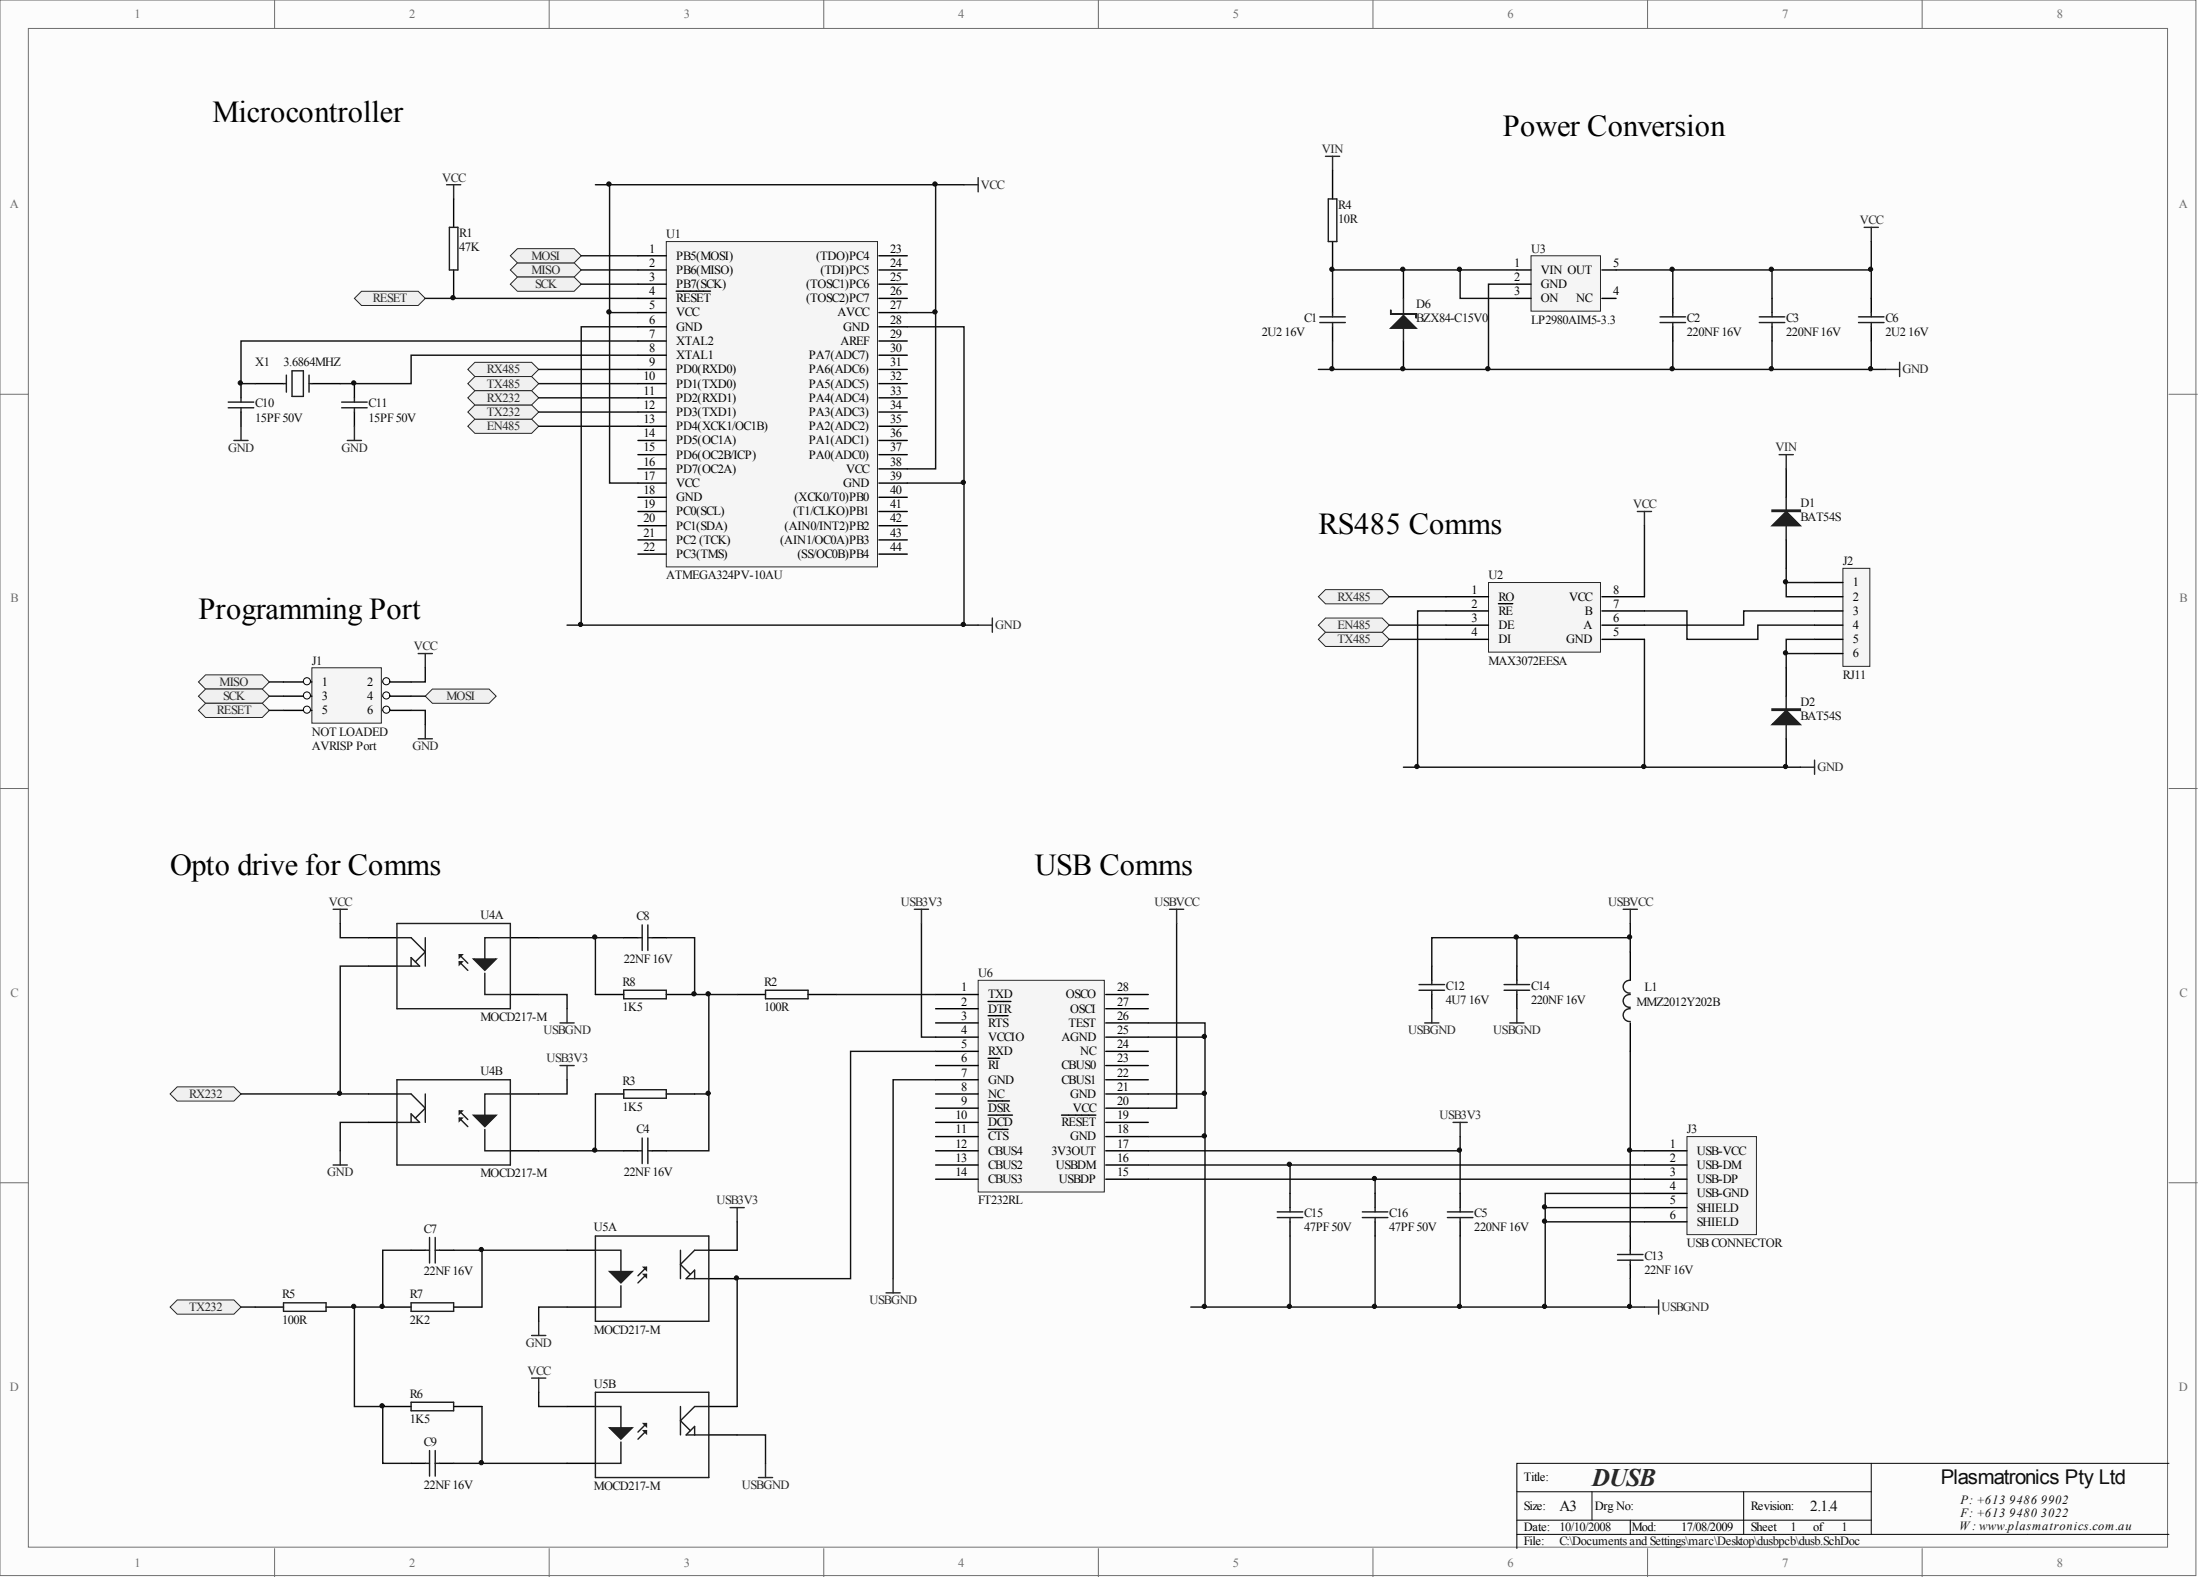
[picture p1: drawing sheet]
<svg xmlns="http://www.w3.org/2000/svg" width="393mm" height="282mm" viewBox="0 0 393 282" stroke-linecap="round" stroke-linejoin="round" font-family="sans-serif">
<g fill="#fcfcfc" stroke="#6e6e6e" stroke-width=".18">
<path d="M0 0h392.6v281.6h-392.6z"/>
<path d="M5.1 5.1h382.4v271.4h-382.4z"/>
</g>
<g fill="none" stroke="#6e6e6e" stroke-width=".18">
<path d="M49.1 0v5.1M98.2 0v5.1M147.3 0v5.1M196.4 0v5.1M245.5 0v5.1M294.6 0v5.1M343.7 0v5.1M0 70.5h5.1M387.8 70.5h5.1M0 140.9h5.1M387.8 140.9h5.1M0 211.4h5.1"/>
<path d="M387.8 211.4h5.1M49.1 276.8v5.1M98.2 276.8v5.1M147.3 276.8v5.1M196.4 276.8v5.1M245.5 276.8v5.1M294.6 276.8v5.1M343.7 276.8v5.1"/>
</g>
<path d="M271.2 266.6h63.4M271.2 274.3h116.6M271.2 271.7h63.4M284.6 266.6v5.1M291.5 271.7v2.6M311.8 266.6v7.7M334.6 261.6v12.7M387.8 261.6h-116.6v15.2" fill="none" stroke="#000" stroke-width=".18"/>
<path d="M238.3 30.5v5.1M238.3 43.2v5.1M319.4 83.8v5.1M319.4 96.5v5.1M319.4 119.4v5M319.4 132.1v5M256 172.7v2.5M256 177.8v2.5" fill="none" stroke="#000" stroke-width=".25"/>
<path d="M237.5 35.6h1.5v7.6h-1.5zM319.4 88.9v7.6M319.4 124.4v7.7M253.7 177h4.6M253.7 176h4.6M256 175.2v.8M256 177v.8" fill="none" stroke="#1c1c1c" stroke-width=".25"/>
<g fill="#1c1c1c" stroke="#1c1c1c" stroke-width=".25">
<path d="M319.4 91.4l2.5 2.6h-5.1z"/>
<path d="M319.4 127l2.5 2.5h-5.1z"/>
<path d="M316.8 91.2h5.1v.2h-5.1z" fill-rule="evenodd"/>
<path d="M316.8 126.7h5.1v.3h-5.1z" fill-rule="evenodd"/>
</g>
<path d="M109 33v53.3h5.1M167.3 33v50.8h-5.1M109 55.9h5.1M162.2 58.4h10.2v53.3M261.1 48.3v5h10.1M316.8 48.3v5M299.1 61v5M316.8 61v5M162.2 86.3h10.2M294 94v12.7M294 114.3v22.8" fill="none" stroke="#0e0e0e" stroke-width=".25"/>
<g fill="none" stroke="#262626" stroke-width=".25">
<path d="M172.4 33h2.5M174.9 31.7v2.6M237 27.9h2.5M238.3 27.9v2.6M333.3 40.6h2.5M334.6 40.6v2.6M337.1 66h2.5M339.6 64.8v2.5M292.7 91.4h2.6M294 91.4v2.6M318.1 81.3h2.5M319.4 81.3v2.5"/>
<path d="M174.9 111.7h2.5M177.4 110.5v2.5"/>
</g>
<path d="M64.6 52.1h10.2l1.2 1.2-1.2 1.3h-10.2l-1.2-1.3z" fill-rule="evenodd" fill="#f0f0f0" stroke="#262626" stroke-width=".18"/>
<path d="M79.8 33h2.6M81.1 33v2.6" fill="none" stroke="#262626" stroke-width=".25"/>
<g fill="#f0f0f0" stroke="#262626" stroke-width=".18">
<path d="M237 113h10.1l1.3 1.3-1.3 1.2h-10.1l-1.3-1.2z" fill-rule="evenodd"/>
<path d="M237 105.4h10.1l1.3 1.3-1.3 1.2h-10.1l-1.3-1.2z" fill-rule="evenodd"/>
<path d="M237 110.5h10.1l1.3 1.2-1.3 1.3h-10.1l-1.3-1.3z" fill-rule="evenodd"/>
</g>
<path d="M248.4 114.3h10.1M248.4 111.7h10.1M248.4 106.7h10.1M258.5 109.2h-5v27.9" fill="none" stroke="#0e0e0e" stroke-width=".25"/>
<path d="M321.9 137.1h2.5M324.4 135.9v2.5" fill="none" stroke="#262626" stroke-width=".25"/>
<g fill="#f0f0f0" stroke="#262626" stroke-width=".18">
<path d="M84.9 67.3h10.1l1.3 1.3-1.3 1.2h-10.1l-1.3-1.2z" fill-rule="evenodd"/>
<path d="M84.9 64.8h10.1l1.3 1.2-1.3 1.3h-10.1l-1.3-1.3z" fill-rule="evenodd"/>
<path d="M84.9 74.9h10.1l1.3 1.3-1.3 1.3h-10.1l-1.3-1.3z" fill-rule="evenodd"/>
</g>
<path d="M59.6 162.5h2.5M60.8 162.5v2.6M59.6 208.2h2.5M60.8 205.7v2.5M95 238.7h2.6M96.3 236.2v2.5M95 246.3h2.6M96.3 246.3v2.6" fill="none" stroke="#262626" stroke-width=".25"/>
<path d="M65.9 200.6h-5.1v5.1M86.2 223.5h15.2M86.2 261.6h15.2" fill="none" stroke="#0e0e0e" stroke-width=".25"/>
<g fill="#f0f0f0" stroke="#262626" stroke-width=".18">
<path d="M31.7 232.4h10.1l1.3 1.2-1.3 1.3h-10.1l-1.3-1.3z" fill-rule="evenodd"/>
<path d="M31.7 194.3h10.1l1.3 1.2-1.3 1.3h-10.1l-1.3-1.3z" fill-rule="evenodd"/>
<path d="M84.9 72.4h10.1l1.3 1.2-1.3 1.3h-10.1l-1.3-1.3z" fill-rule="evenodd"/>
<path d="M84.9 69.8h10.1l1.3 1.3-1.3 1.3h-10.1l-1.3-1.3z" fill-rule="evenodd"/>
</g>
<path d="M96.3 68.6h17.8M60.8 165.1v2.5h5.1M96.3 167.6h10.2" fill="none" stroke="#0e0e0e" stroke-width=".25"/>
<g fill="none" stroke="#000" stroke-width=".25">
<path d="M238.3 53.3v2.6M238.3 58.4v2.6M250.9 48.3v5M250.9 61v5M65.9 167.6h5.1M65.9 172.7h5.1M91.2 167.6h5.1M91.2 177.8h5.1M65.9 195.5h5.1M91.2 195.5h5.1M65.9 200.6h5.1M91.2 205.7h5.1"/>
<path d="M45.6 233.6h5.1M58.3 233.6h5.1M101.4 223.5h5.1M101.4 233.6h5.1M126.7 223.5h5.1M126.7 228.5h5.1M101.4 251.4h5.1M126.7 251.4h5.1M126.7 256.5h5.1M101.4 261.6h5.1"/>
</g>
<g fill="none" stroke="#1c1c1c" stroke-width=".25">
<path d="M236 57.6h4.5M236 56.6h4.5M238.3 55.9v.7M238.3 57.6v.8M250.9 53.3v7.7M71 165.1h20.2v15.2h-20.2zM71 167.6h2.5l2.5 2.5-1.7 1.8M71 172.7h4l-1.5-1.5v1.5M76 167.6v5.1M82.1 171.9l1.5 1.5M82.1 170.6l1.5 1.6M86.7 173.9v3.9h4.5"/>
<path d="M91.2 167.6h-4.5v3.8M71 193h20.2v15.2h-20.2zM71 195.5h2.5l2.5 2.6-1.7 1.8M76 195.5v5.1M82.1 199.9l1.5 1.5M82.1 198.6l1.5 1.5M91.2 195.5h-4.5v3.8M71 200.6h4l-1.5-1.5v1.5M86.7 201.9v3.8h4.5M50.7 232.9h7.6v1.5h-7.6zM106.5 223.5h4.5v3.8M106.5 220.9h20.2v15.3h-20.2z"/>
<path d="M111 229.8v3.8h-4.5M115.6 227.8l-1.5 1.5M115.6 226.5l-1.5 1.5M121.7 223.5v5M124.2 228.5v-1.5l-1.5 1.5h4M126.7 223.5h-2.5l-2.5 2.5 1.7 1.8M106.5 251.4h4.5v3.8M106.5 248.9h20.2v15.2h-20.2zM111 257.7v3.9h-4.5M115.6 255.7l-1.5 1.5M115.6 254.4l-1.5 1.6M121.7 251.4v5.1"/>
<path d="M124.2 256.5v-1.5l-1.5 1.5h4M126.7 251.4h-2.5l-2.5 2.5 1.7 1.8"/>
</g>
<g fill="#1c1c1c" stroke="#1c1c1c" stroke-width=".25">
<path d="M109 227.3h4l-2 2z"/>
<path d="M115.1 226.5h.5v.5z"/>
<path d="M115.1 227.8h.5v.5z"/>
<path d="M109 255.2h4l-2 2z"/>
<path d="M115.1 254.4h.5v.6z"/>
<path d="M115.1 255.7h.5v.5z"/>
<path d="M84.7 171.4h4l-2 2z"/>
<path d="M82.1 170.6h.5l-.5 .6z"/>
<path d="M82.1 171.9h.5l-.5 .5z"/>
<path d="M84.7 199.3h4l-2 2.1z"/>
<path d="M82.1 198.6h.5l-.5 .5z"/>
<path d="M82.1 199.9h.5l-.5 .5z"/>
<path d="M250.9 56.4l2.3 2.3h-4.6z"/>
<path d="M248.6 55.4v.7h4.6v.8v-.8h-4.6z" fill-rule="evenodd"/>
</g>
<path d="M329.5 101.6h4.8v17.5h-4.8z" fill="#f5f5f5" stroke="#262626" stroke-width=".18"/>
<g fill="none" stroke="#000" stroke-width=".25">
<path d="M81.1 35.6v5M81.1 48.3v5M299.1 53.3v2.6M299.1 58.4v2.6M43.1 68.6v2.5M43.1 73.6v2.6M45.6 68.6h5.1M55.8 68.6h5M63.4 68.6v2.5M63.4 73.6v2.6M324.4 104.1h5.1M324.4 106.7h5.1"/>
<path d="M324.4 109.2h5.1M324.4 111.7h5.1M324.4 114.3h5.1M324.4 116.8h5.1M111.5 167.6h2.6M116.6 167.6h2.5M271.2 172.7v2.5M271.2 177.8v2.5M73.5 223.5h2.5M78.6 223.5h2.5M73.5 261.6h2.5M78.6 261.6h2.5"/>
</g>
<g fill="none" stroke="#1c1c1c" stroke-width=".25">
<path d="M80.3 40.6h1.6v7.7h-1.6zM296.8 56.6h4.6M296.8 57.6h4.6M299.1 55.9v.7M299.1 57.6v.8M40.8 72.9h4.6M40.8 71.9h4.6M43.1 71.1v.8M43.1 72.9v.7M50.7 68.6h.5M51.2 67v3.1M52.2 66.3h2v4.6h-2z"/>
<path d="M55.3 67v3.1M55.3 68.6h.5M61.1 72.9h4.5M61.1 71.9h4.5M63.4 71.1v.8M63.4 72.9v.7M114.1 167.6h.7M114.8 165.3v4.6M115.8 167.6h.8M115.8 165.3v4.6M268.9 177h4.6M268.9 176h4.6"/>
<path d="M271.2 175.2v.8M271.2 177v.8M76 223.5h.8M76.8 221.2v4.6M77.8 223.5h.8M77.8 221.2v4.6M76.8 259.3v4.5M77.8 259.3v4.5M76 261.6h.8M77.8 261.6h.8"/>
</g>
<path d="M41.8 78.7h2.6M43.1 76.2v2.5M62.1 78.7h2.5M63.4 76.2v2.5" fill="none" stroke="#262626" stroke-width=".25"/>
<g fill="none" stroke="#0e0e0e" stroke-width=".25">
<path d="M76 53.3h38.1M271.2 50.8h-5.1v15.2M271.2 48.3h-32.9v5M288.9 48.3h45.7M299.1 48.3v5M334.6 43.2v10.1M319.4 101.6v5.1h5M324.4 114.3h-5v5.1M65.9 172.7h-5.1v22.8M43.1 195.5h22.8M73.5 223.5h-5.1v10.1h-5v17.8h5v10.2h5.1M81.1 223.5h5.1v10.1"/>
<path d="M86.2 251.4v10.2h-5.1"/>
</g>
<path d="M119.1 43.2h37.8v58.1h-37.8z" fill="#f5f5f5" stroke="#262626" stroke-width=".18"/>
<g fill="none" stroke="#000" stroke-width=".25">
<path d="M114.1 50.8h5M114.1 53.3h5M114.1 55.9h5M114.1 58.4h5M114.1 45.7h5M114.1 48.3h5M120.9 52h6.1M157.1 50.8h5.1M157.1 53.3h5.1M157.1 55.9h5.1M157.1 58.4h5.1M157.1 45.7h5.1"/>
<path d="M157.1 48.3h5.1M114.1 61h5M114.1 63.5h5M114.1 78.7h5M114.1 66h5M114.1 68.6h5M114.1 71.1h5M114.1 76.2h5M114.1 73.6h5M157.1 61h5.1M157.1 63.5h5.1M157.1 78.7h5.1"/>
<path d="M157.1 66h5.1M157.1 68.6h5.1M157.1 71.1h5.1M157.1 76.2h5.1M157.1 73.6h5.1M114.1 81.3h5M114.1 83.8h5M114.1 86.3h5M114.1 91.4h5M114.1 94h5M114.1 96.5h5M114.1 99h5"/>
<path d="M114.1 88.9h5M157.1 81.3h5.1M157.1 83.8h5.1M157.1 86.3h5.1M157.1 91.4h5.1M157.1 94h5.1M157.1 96.5h5.1M157.1 99h5.1M157.1 88.9h5.1"/>
</g>
<path d="M114.1 58.4h-10.2v53.3M162.2 55.9h5.1M96.3 66h17.8M96.3 71.1h17.8M96.3 73.6h17.8M96.3 76.2h17.8M114.1 63.5h-40.6v5.1h-12.7M114.1 61h-71v7.6h2.5M294 109.2h7.6v5.1h12.7v-2.6h10.1M319.4 104.1h5M319.4 116.8h5M324.4 109.2h-12.6v2.5h-17.8" fill="none" stroke="#0e0e0e" stroke-width=".25"/>
<path d="M55.8 119.4h12.4v9.9h-12.4z" fill="#f5f5f5" stroke="#262626" stroke-width=".18"/>
<path d="M50.7 121.9h5.1" fill="none" stroke="#000" stroke-width=".25"/>
<circle cx="54.9" cy="121.8" r=".63" fill="#fcfcfc" stroke="#000" stroke-width=".18"/>
<path d="M68.4 121.9h5.1" fill="none" stroke="#000" stroke-width=".25"/>
<circle cx="69.1" cy="121.8" r=".63" fill="#fcfcfc" stroke="#000" stroke-width=".18"/>
<path d="M50.7 124.4h5.1" fill="none" stroke="#000" stroke-width=".25"/>
<circle cx="54.9" cy="124.3" r=".63" fill="#fcfcfc" stroke="#000" stroke-width=".18"/>
<path d="M68.4 124.4h5.1" fill="none" stroke="#000" stroke-width=".25"/>
<circle cx="69.1" cy="124.3" r=".63" fill="#fcfcfc" stroke="#000" stroke-width=".18"/>
<path d="M50.7 127h5.1" fill="none" stroke="#000" stroke-width=".25"/>
<circle cx="54.9" cy="126.8" r=".63" fill="#fcfcfc" stroke="#000" stroke-width=".18"/>
<path d="M68.4 127h5.1" fill="none" stroke="#000" stroke-width=".25"/>
<circle cx="69.1" cy="126.8" r=".63" fill="#fcfcfc" stroke="#000" stroke-width=".18"/>
<g fill="#f0f0f0" stroke="#262626" stroke-width=".18">
<path d="M77.3 123.2h10.1l1.3 1.2-1.3 1.3h-10.1l-1.3-1.3z" fill-rule="evenodd"/>
<path d="M36.8 120.6h10.1l1.3 1.3-1.3 1.3h-10.1l-1.3-1.3z" fill-rule="evenodd"/>
<path d="M36.8 123.2h10.1l1.3 1.2-1.3 1.3h-10.1l-1.3-1.3z" fill-rule="evenodd"/>
<path d="M36.8 125.7h10.1l1.3 1.3-1.3 1.2h-10.1l-1.3-1.2z" fill-rule="evenodd"/>
</g>
<path d="M74.8 116.8h2.5M76 116.8v2.6M74.8 132.1h2.5M76 129.5v2.6" fill="none" stroke="#262626" stroke-width=".25"/>
<g fill="#f0f0f0" stroke="#262626" stroke-width=".18">
<path d="M92.5 47h10.2l1.2 1.3-1.2 1.2h-10.2l-1.3-1.2z" fill-rule="evenodd"/>
<path d="M92.5 49.5h10.2l1.2 1.3-1.2 1.3h-10.2l-1.3-1.3z" fill-rule="evenodd"/>
<path d="M92.5 44.4h10.2l1.2 1.3-1.2 1.3h-10.2l-1.3-1.3z" fill-rule="evenodd"/>
</g>
<path d="M103.9 45.7h10.2M103.9 48.3h10.2M103.9 50.8h10.2" fill="none" stroke="#0e0e0e" stroke-width=".25"/>
<path d="M174.9 175.2h22.5v37.9h-22.5z" fill="#f5f5f5" stroke="#262626" stroke-width=".18"/>
<g fill="none" stroke="#000" stroke-width=".25">
<path d="M167.3 177.8h7.6M176.7 179h4M197.7 177.8h7.6M167.3 180.3h7.6M167.3 182.8h7.6M167.3 185.4h7.6M167.3 187.9h7.6M167.3 190.5h7.6M167.3 193h7.6M167.3 195.5h7.6M167.3 198.1h7.6M176.7 181.5h3.5"/>
<path d="M176.7 189.2h2M176.7 196.8h3.8M176.7 199.3h4.3M189.8 199.3h6.1M197.7 180.3h7.6M197.7 182.8h7.6M197.7 185.4h7.6M197.7 187.9h7.6M197.7 190.5h7.6M197.7 193h7.6M197.7 195.5h7.6M197.7 198.1h7.6"/>
<path d="M167.3 200.6h7.6M167.3 203.2h7.6M167.3 205.7h7.6M167.3 208.2h7.6M167.3 210.8h7.6M176.7 201.9h3.5M197.7 200.6h7.6M197.7 203.2h7.6M197.7 205.7h7.6M197.7 208.2h7.6M197.7 210.8h7.6"/>
</g>
<path d="M301.6 203.2h12.4v17.5h-12.4z" fill="#f5f5f5" stroke="#262626" stroke-width=".18"/>
<g fill="none" stroke="#000" stroke-width=".25">
<path d="M316.8 53.3v2.6M316.8 58.4v2.6M334.6 53.3v2.6M334.6 58.4v2.6M106.5 177.8h5M119.1 177.8h5.1M131.8 177.8h5.1M144.5 177.8h5M291.5 170.1v5.1M106.5 195.5h5M119.1 195.5h5.1M291.5 182.8v5.1"/>
<path d="M111.5 205.7h2.6M116.6 205.7h2.5M261.1 213.3v2.5M261.1 218.4v2.5M294 205.7h7.6M294 208.2h7.6M294 210.8h7.6M294 213.3h7.6M294 215.8h7.6M294 218.4h7.6M68.4 233.6h5.1M81.1 233.6h5.1"/>
<path d="M291.5 220.9v2.6M291.5 226v2.5M68.4 251.4h5.1M81.1 251.4h5.1"/>
</g>
<g fill="none" stroke="#262626" stroke-width=".25">
<path d="M163.5 162.5h2.5M164.8 162.5v2.6M209.1 162.5h2.5M210.4 162.5v2.6M290.2 162.5h2.5M291.5 162.5v2.6M100.1 182.8h2.6M100.1 190.5h2.6M101.4 180.3v2.5M101.4 190.5v2.5M254.7 182.8h2.6M256 180.3v2.5"/>
<path d="M269.9 182.8h2.6M271.2 180.3v2.5M130.5 215.8h2.6M131.8 215.8v2.6M259.8 200.6h2.5M261.1 200.6v2.6M158.4 231.1h2.5M159.7 228.5v2.6M294 233.6h2.6M296.6 232.4v2.5M135.6 264.1h2.5M136.9 261.6v2.5"/>
</g>
<g fill="none" stroke="#0e0e0e" stroke-width=".25">
<path d="M111.5 167.6h-5v10.2M119.1 167.6h5.1v10.2h7.6M126.7 177.8v17.7h-2.5M149.5 177.8h17.8M164.8 165.1v20.3h2.5M210.4 165.1v33h-5.1M291.5 167.6h-20.3v5.1M291.5 165.1v5M106.5 195.5v10.2h5M126.7 195.5v10.2h-7.6M167.3 193h-7.6v35.5M167.3 187.9h-15.2v40.6h-20.3v22.9"/>
<path d="M205.3 182.8h10.1v50.8M205.3 185.4h10.1M205.3 195.5h10.1M291.5 187.9v33M96.3 205.7h10.2M205.3 205.7h55.8v7.6M205.3 203.2h10.1M205.3 208.2h88.7M205.3 210.8h88.7M261.1 203.2v2.5M291.5 205.7h2.5M294 218.4h-17.7v15.2"/>
<path d="M261.1 220.9v12.7M131.8 256.5h5.1v5.1"/>
</g>
<g fill="none" stroke="#1c1c1c" stroke-width=".25">
<path d="M314.5 57.6h4.6M314.5 56.6h4.6M316.8 55.9v.7M316.8 57.6v.8M332.3 57.6h4.6M332.3 56.6h4.6M334.6 55.9v.7M334.6 57.6v.8M111.5 177h7.6v1.5h-7.6zM136.9 177h7.6v1.5h-7.6zM291.5 175.2a1.14 1.14 0 0 0-1.3 1.2 1.14 1.14 0 0 0 1.3 1.1M291.5 177.8a1.14 1.14 0 0 0-1.3 1.1 1.14 1.14 0 0 0 1.3 1.1"/>
<path d="M111.5 194.8h7.6v1.5h-7.6zM291.5 180.3a1.14 1.14 0 0 0-1.3 1.1 1.14 1.14 0 0 0 1.3 1.2M114.1 205.7h.7M114.8 203.4v4.6M115.8 205.7h.8M115.8 203.4v4.6M258.8 217.6h4.5M258.8 216.6h4.5M261.1 215.8v.8M261.1 217.6v.8M73.5 232.9h7.6v1.5h-7.6zM289.2 225.2h4.6"/>
<path d="M289.2 224.2h4.6M291.5 223.5v.7M291.5 225.2v.8M73.5 250.6h7.6v1.6h-7.6z"/>
</g>
<path d="M266.1 104.1h20.1v12.5h-20.1z" fill="#f5f5f5" stroke="#262626" stroke-width=".18"/>
<g fill="none" stroke="#000" stroke-width=".25">
<path d="M258.5 106.7h7.6M258.5 109.2h7.6M258.5 111.7h7.6M258.5 114.3h7.6M267.9 107.9h2.6M286.4 106.7h7.6M286.4 109.2h7.6M286.4 111.7h7.6M286.4 114.3h7.6M230.7 213.3v2.5M230.7 218.4v2.5M245.9 213.3v2.5"/>
<path d="M245.9 218.4v2.5"/>
</g>
<g fill="none" stroke="#0e0e0e" stroke-width=".25">
<path d="M96.3 177.8h5.1v2.5M271.2 167.6h-15.2v5.1M101.4 193v2.5h-5.1M131.8 218.4v5.1M230.7 208.2v5.1M245.9 210.8v2.5M276.3 215.8v2.6M294 213.3h-17.7v2.5h17.7M43.1 233.6h2.5M101.4 233.6h-5.1v2.6M230.7 220.9v12.7M245.9 220.9v12.7"/>
<path d="M96.3 248.9v2.5h5.1"/>
</g>
<path d="M228.4 217.6h4.5M228.4 216.6h4.5M230.7 215.8v.8M230.7 217.6v.8M243.6 217.6h4.5M243.6 216.6h4.5M245.9 215.8v.8M245.9 217.6v.8" fill="none" stroke="#1c1c1c" stroke-width=".25"/>
<path d="M273.7 45.7h12.5v9.9h-12.5z" fill="#f5f5f5" stroke="#262626" stroke-width=".18"/>
<path d="M271.2 53.3h2.5M271.2 48.3h2.5M271.2 50.8h2.5M286.4 53.3h2.5M286.4 48.3h2.5" fill="none" stroke="#000" stroke-width=".25"/>
<g fill="none" stroke="#0e0e0e" stroke-width=".25">
<path d="M106.5 33h65.9M235.7 66h101.4M238.3 61v5M334.6 61v5M76 119.4v2.5h-2.5M101.4 111.7h73.5M48.2 124.4h2.5M48.2 121.9h2.5M48.2 127h2.5M73.5 127h2.5v2.5M73.5 124.4h2.5M250.9 137.1h71"/>
<path d="M212.9 233.6h81.1M291.5 228.5v5.1"/>
</g>
<g fill="#0e0e0e" stroke="#0e0e0e" stroke-width=".18">
<circle cx="43" cy="68.4" r=".38"/>
<circle cx="60.7" cy="195.4" r=".38"/>
<circle cx="63.2" cy="233.5" r=".38"/>
<circle cx="63.2" cy="68.4" r=".38"/>
<circle cx="68.3" cy="251.3" r=".38"/>
<circle cx="68.3" cy="233.5" r=".38"/>
<circle cx="81" cy="53.2" r=".38"/>
<circle cx="86.1" cy="261.4" r=".38"/>
<circle cx="86.1" cy="223.3" r=".38"/>
<circle cx="103.8" cy="111.6" r=".38"/>
<circle cx="106.3" cy="205.6" r=".38"/>
<circle cx="106.3" cy="167.5" r=".38"/>
<circle cx="108.9" cy="55.7" r=".38"/>
<circle cx="108.9" cy="32.9" r=".38"/>
<circle cx="124.1" cy="177.6" r=".38"/>
<circle cx="126.6" cy="195.4" r=".38"/>
<circle cx="126.6" cy="177.6" r=".38"/>
<circle cx="131.7" cy="228.4" r=".38"/>
<circle cx="167.2" cy="55.7" r=".38"/>
<circle cx="167.2" cy="32.9" r=".38"/>
<circle cx="172.2" cy="111.6" r=".38"/>
<circle cx="172.2" cy="86.2" r=".38"/>
<circle cx="215.3" cy="233.5" r=".38"/>
<circle cx="215.3" cy="203" r=".38"/>
<circle cx="215.3" cy="195.4" r=".38"/>
<circle cx="215.3" cy="185.2" r=".38"/>
<circle cx="230.5" cy="233.5" r=".38"/>
<circle cx="230.5" cy="208.1" r=".38"/>
<circle cx="238.1" cy="65.9" r=".38"/>
<circle cx="238.1" cy="48.1" r=".38"/>
<circle cx="245.7" cy="233.5" r=".38"/>
<circle cx="245.7" cy="210.6" r=".38"/>
<circle cx="250.8" cy="65.9" r=".38"/>
<circle cx="250.8" cy="48.1" r=".38"/>
<circle cx="253.3" cy="137" r=".38"/>
<circle cx="260.9" cy="233.5" r=".38"/>
<circle cx="260.9" cy="205.6" r=".38"/>
<circle cx="260.9" cy="48.1" r=".38"/>
<circle cx="266" cy="65.9" r=".38"/>
<circle cx="271.1" cy="167.5" r=".38"/>
<circle cx="276.1" cy="233.5" r=".38"/>
<circle cx="276.1" cy="218.3" r=".38"/>
<circle cx="276.1" cy="215.7" r=".38"/>
<circle cx="291.4" cy="233.5" r=".38"/>
<circle cx="291.4" cy="205.6" r=".38"/>
<circle cx="291.4" cy="167.5" r=".38"/>
<circle cx="293.9" cy="137" r=".38"/>
<circle cx="299" cy="65.9" r=".38"/>
<circle cx="299" cy="48.1" r=".38"/>
<circle cx="316.7" cy="65.9" r=".38"/>
<circle cx="316.7" cy="48.1" r=".38"/>
<circle cx="319.2" cy="137" r=".38"/>
<circle cx="319.2" cy="116.7" r=".38"/>
<circle cx="319.2" cy="104" r=".38"/>
<circle cx="334.4" cy="65.9" r=".38"/>
<circle cx="334.4" cy="48.1" r=".38"/>
</g>
<g font-size="5.4">
<text x="38" y="21.8">Microcontroller</text>
<text x="268.7" y="24.4">Power Conversion</text>
<text x="235.7" y="95.5">RS485 Comms</text>
<text x="35.5" y="110.7">Programming Port</text>
<text x="30.4" y="156.4">Opto drive for Comms</text>
<text x="185" y="156.4">USB Comms</text>
</g>
<text font-size="4.5" fill="#262626" x="284.6" y="265.6">DUSB</text>
<text font-size="3.6" fill="#0e0e0e" x="347" y="265.3">Plasmatronics Pty Ltd</text>
<g font-size="2.7" fill="#0e0e0e">
<text x="278.8" y="270">A3</text>
<text x="323.7" y="270">2.1.4</text>
</g>
<g font-size="2.2" fill="#716f64">
<text x="24.1" y="3.3">1</text>
<text x="73.1" y="3.3">2</text>
<text x="122.2" y="3.3">3</text>
<text x="171.3" y="3.3">4</text>
<text x="220.4" y="3.3">5</text>
<text x="269.5" y="3.3">6</text>
<text x="318.6" y="3.3">7</text>
<text x="367.7" y="3.3">8</text>
<text x="1.8" y="37.2">A</text>
<text x="389.6" y="37.2">A</text>
<text x="1.9" y="107.7">B</text>
<text x="389.7" y="107.7">B</text>
<text x="1.9" y="178.1">C</text>
<text x="389.7" y="178.1">C</text>
<text x="1.8" y="248.6">D</text>
<text x="389.6" y="248.6">D</text>
<text x="24.1" y="280.1">1</text>
<text x="73.1" y="280.1">2</text>
<text x="122.2" y="280.1">3</text>
<text x="171.3" y="280.1">4</text>
<text x="220.4" y="280.1">5</text>
<text x="269.5" y="280.1">6</text>
<text x="318.6" y="280.1">7</text>
<text x="367.7" y="280.1">8</text>
</g>
<g font-size="2.2" fill="#262626">
<text x="236.4" y="27.4">VIN</text>
<text x="79.1" y="32.4">VCC</text>
<text x="175.4" y="33.7">VCC</text>
<text x="332.5" y="40.1">VCC</text>
<text x="95" y="46.4">MOSI</text>
<text x="95" y="49">MISO</text>
<text x="95.7" y="51.5">SCK</text>
<text x="66.6" y="54">RESET</text>
<text x="87" y="69.3">TX485</text>
<text x="87" y="66.7">RX485</text>
<text x="87" y="71.8">RX232</text>
<text x="340.1" y="66.7">GND</text>
<text x="87" y="76.9">EN485</text>
<text x="87" y="74.3">TX232</text>
<text x="40.8" y="80.7">GND</text>
<text x="61.1" y="80.7">GND</text>
<text x="317.5" y="80.7">VIN</text>
<text x="292" y="90.8">VCC</text>
<text x="239.1" y="107.4">RX485</text>
<text x="177.9" y="112.4">GND</text>
<text x="239.1" y="112.4">EN485</text>
<text x="74" y="116.2">VCC</text>
<text x="239.1" y="115">TX485</text>
<text x="39.3" y="122.6">MISO</text>
<text x="39.9" y="125.1">SCK</text>
<text x="79.8" y="125.1">MOSI</text>
<text x="38.8" y="127.7">RESET</text>
<text x="73.7" y="134">GND</text>
<text x="324.9" y="137.8">GND</text>
<text x="58.8" y="161.9">VCC</text>
<text x="161.1" y="161.9">USB3V3</text>
<text x="206.4" y="161.9">USBVCC</text>
<text x="287.5" y="161.9">USBVCC</text>
<text x="97.2" y="184.8">USBGND</text>
<text x="251.8" y="184.8">USBGND</text>
<text x="267" y="184.8">USBGND</text>
<text x="97.7" y="189.9">USB3V3</text>
<text x="33.8" y="196.2">RX232</text>
<text x="257.4" y="200">USB3V3</text>
<text x="58.5" y="210.2">GND</text>
<text x="128.1" y="215.3">USB3V3</text>
<text x="155.5" y="233.1">USBGND</text>
<text x="33.8" y="234.3">TX232</text>
<text x="297.1" y="234.3">USBGND</text>
<text x="94" y="240.7">GND</text>
<text x="94.3" y="245.7">VCC</text>
<text x="132.7" y="266.1">USBGND</text>
</g>
<g font-size="2.2" fill="#0e0e0e">
<text x="239.3" y="37.3">R4</text>
<text x="239.3" y="39.8">10R</text>
<text x="82.1" y="42.3">R1</text>
<text x="82.1" y="44.9">47K</text>
<text x="119.1" y="42.6">U1</text>
<text x="273.7" y="45.1">U3</text>
<text x="233.2" y="57.6">C1</text>
<text x="253.2" y="55">D6</text>
<text x="253.2" y="57.6">BZX84-C15V0</text>
<text x="273.7" y="57.8">LP2980AIM5-3.3</text>
<text x="301.6" y="57.6">C2</text>
<text x="319.4" y="57.6">C3</text>
<text x="337.1" y="57.6">C6</text>
<text x="45.6" y="65.5">X1</text>
<text x="50.7" y="65.5">3.6864MHZ</text>
<text x="225.6" y="60.1">2U2</text>
<text x="229.7" y="60.1">16V</text>
<text x="301.6" y="60.1">220NF16V</text>
<text x="319.4" y="60.1">220NF16V</text>
<text x="337.1" y="60.1">2U2</text>
<text x="341.2" y="60.1">16V</text>
<text x="45.6" y="72.8">C10</text>
<text x="45.6" y="75.4">15PF50V</text>
<text x="65.9" y="72.8">C11</text>
<text x="65.9" y="75.4">15PF50V</text>
<text x="321.9" y="90.6">D1</text>
<text x="321.9" y="93.1">BAT54S</text>
<text x="329.5" y="101">J2</text>
<text x="119.1" y="103.5">ATMEGA324PV-10AU</text>
<text x="266.1" y="103.5">U2</text>
<text x="55.8" y="118.8">J1</text>
<text x="266.1" y="118.8">MAX3072EESA</text>
<text x="329.5" y="121.3">RJ11</text>
<text x="55.8" y="131.5">NOT LOADED</text>
<text x="321.9" y="126.1">D2</text>
<text x="321.9" y="128.7">BAT54S</text>
<text x="55.8" y="134">AVRISP Port</text>
<text x="85.9" y="164.2">U4A</text>
<text x="113.8" y="164.5">C8</text>
<text x="111.5" y="172.1">22NF16V</text>
<text x="111.3" y="176.2">R8</text>
<text x="136.6" y="176.2">R2</text>
<text x="174.9" y="174.6">U6</text>
<text x="258.5" y="176.9">C12</text>
<text x="258.5" y="179.5">4U7</text>
<text x="262.6" y="179.5">16V</text>
<text x="273.7" y="176.9">C14</text>
<text x="273.7" y="179.5">220NF16V</text>
<text x="292.6" y="179.7">MMZ2012Y202B</text>
<text x="294" y="177.2">L1</text>
<text x="85.9" y="182.5">MOCD217-M</text>
<text x="111.3" y="180.7">1K5</text>
<text x="136.6" y="180.7">100R</text>
<text x="85.9" y="192.2">U4B</text>
<text x="111.3" y="193.9">R3</text>
<text x="111.3" y="198.5">1K5</text>
<text x="113.8" y="202.6">C4</text>
<text x="301.6" y="202.6">J3</text>
<text x="85.9" y="210.4">MOCD217-M</text>
<text x="111.5" y="210.2">22NF16V</text>
<text x="174.9" y="215.3">FT232RL</text>
<text x="75.8" y="220.4">C7</text>
<text x="106.2" y="220.1">U5A</text>
<text x="233.2" y="217.6">C15</text>
<text x="233.2" y="220.1">47PF50V</text>
<text x="248.4" y="217.6">C16</text>
<text x="248.4" y="220.1">47PF50V</text>
<text x="263.6" y="217.6">C5</text>
<text x="263.6" y="220.1">220NF16V</text>
<text x="75.8" y="228">22NF16V</text>
<text x="294" y="225.2">C13</text>
<text x="294" y="227.7">22NF16V</text>
<text x="301.6" y="222.9">USBCONNECTOR</text>
<text x="50.4" y="232">R5</text>
<text x="73.3" y="232">R7</text>
<text x="50.4" y="236.6">100R</text>
<text x="73.3" y="236.6">2K2</text>
<text x="106.2" y="238.4">MOCD217-M</text>
<text x="73.3" y="249.8">R6</text>
<text x="106.2" y="248">U5B</text>
<text x="73.3" y="254.4">1K5</text>
<text x="75.8" y="258.4">C9</text>
<text x="75.8" y="266.1">22NF16V</text>
<text x="106.2" y="266.3">MOCD217-M</text>
<text x="350.5" y="268.9">P: +613</text>
<text x="359.2" y="268.9">9486</text>
<text x="364.9" y="268.9">9902</text>
<text x="278.8" y="273.7">10/10/2008</text>
<text x="320.1" y="273.7">1</text>
<text x="329.2" y="273.7">1</text>
<text x="350.3" y="273.4">W: www.plasmatronics.com.au</text>
<text x="350.5" y="271.1">F: +613</text>
<text x="359.2" y="271.1">9480</text>
<text x="364.9" y="271.1">3022</text>
<text x="278.8" y="276.2">C:\Documents and Settings\marc\Desktop\dusbpcb\dusb.SchDoc</text>
</g>
<g font-size="2.2">
<text x="116.1" y="47.7">2</text>
<text x="116.1" y="45.1">1</text>
<text x="120.9" y="46.4">PB5(MOSI)</text>
<text x="145.9" y="46.4">(TDO)PC4</text>
<text x="159.2" y="45.1">23</text>
<text x="159.2" y="47.7">24</text>
<text x="270.7" y="47.7">1</text>
<text x="288.4" y="47.7">5</text>
<text x="116.1" y="50.2">3</text>
<text x="116.1" y="52.8">4</text>
<text x="120.9" y="51.5">PB7(SCK)</text>
<text x="120.9" y="49">PB6(MISO)</text>
<text x="144.1" y="51.5">(TOSC1)PC6</text>
<text x="146.7" y="49">(TDI)PC5</text>
<text x="159.2" y="50.2">25</text>
<text x="159.2" y="52.8">26</text>
<text x="270.7" y="52.8">3</text>
<text x="270.7" y="50.2">2</text>
<text x="275.5" y="49">VIN OUT</text>
<text x="275.5" y="51.5">GND</text>
<text x="288.4" y="52.8">4</text>
<text x="116.1" y="55.3">5</text>
<text x="116.1" y="57.8">6</text>
<text x="120.9" y="54">RESET</text>
<text x="120.9" y="56.6">VCC</text>
<text x="120.9" y="59.1">GND</text>
<text x="144.1" y="54">(TOSC2)PC7</text>
<text x="149.7" y="56.6">AVCC</text>
<text x="150.8" y="59.1">GND</text>
<text x="159.2" y="55.3">27</text>
<text x="159.2" y="57.8">28</text>
<text x="275.5" y="54">ON</text>
<text x="281.8" y="54">NC</text>
<text x="116.1" y="60.4">7</text>
<text x="116.1" y="62.9">8</text>
<text x="116.1" y="65.5">9</text>
<text x="120.9" y="61.6">XTAL2</text>
<text x="120.9" y="64.2">XTAL1</text>
<text x="144.6" y="64.2">PA7(ADC7)</text>
<text x="150.3" y="61.6">AREF</text>
<text x="159.2" y="60.4">29</text>
<text x="159.2" y="62.9">30</text>
<text x="159.2" y="65.5">31</text>
<text x="115" y="68">10</text>
<text x="115" y="70.5">11</text>
<text x="120.9" y="66.7">PD0(RXD0)</text>
<text x="120.9" y="69.3">PD1(TXD0)</text>
<text x="120.9" y="71.8">PD2(RXD1)</text>
<text x="144.6" y="66.7">PA6(ADC6)</text>
<text x="144.6" y="69.3">PA5(ADC5)</text>
<text x="144.6" y="71.8">PA4(ADC4)</text>
<text x="159.2" y="68">32</text>
<text x="159.2" y="70.5">33</text>
<text x="115" y="75.6">13</text>
<text x="115" y="73.1">12</text>
<text x="120.9" y="76.9">PD4(XCK1/OC1B)</text>
<text x="120.9" y="74.3">PD3(TXD1)</text>
<text x="144.6" y="74.3">PA3(ADC3)</text>
<text x="144.6" y="76.9">PA2(ADC2)</text>
<text x="159.2" y="73.1">34</text>
<text x="159.2" y="75.6">35</text>
<text x="115" y="83.2">16</text>
<text x="115" y="78.2">14</text>
<text x="115" y="80.7">15</text>
<text x="120.9" y="79.4">PD5(OC1A)</text>
<text x="120.9" y="82">PD6(OC2B/ICP)</text>
<text x="144.6" y="79.4">PA1(ADC1)</text>
<text x="144.6" y="82">PA0(ADC0)</text>
<text x="159.2" y="78.2">36</text>
<text x="159.2" y="80.7">37</text>
<text x="159.2" y="83.2">38</text>
<text x="115" y="88.3">18</text>
<text x="115" y="85.8">17</text>
<text x="120.9" y="89.6">GND</text>
<text x="120.9" y="84.5">PD7(OC2A)</text>
<text x="120.9" y="87">VCC</text>
<text x="142.1" y="89.6">(XCK0/T0)PB0</text>
<text x="150.8" y="87">GND</text>
<text x="151.3" y="84.5">VCC</text>
<text x="159.2" y="85.8">39</text>
<text x="159.2" y="88.3">40</text>
<text x="115" y="90.8">19</text>
<text x="115" y="93.4">20</text>
<text x="115" y="95.9">21</text>
<text x="120.9" y="92.1">PC0(SCL)</text>
<text x="120.9" y="94.7">PC1(SDA)</text>
<text x="140.3" y="94.7">(AIN0/INT2)PB2</text>
<text x="141.8" y="92.1">(T1/CLKO)PB1</text>
<text x="159.2" y="90.8">41</text>
<text x="159.2" y="93.4">42</text>
<text x="159.2" y="95.9">43</text>
<text x="115" y="98.5">22</text>
<text x="120.9" y="97.2">PC2 (TCK)</text>
<text x="120.9" y="99.7">PC3(TMS)</text>
<text x="139.5" y="97.2">(AIN1/OC0A)PB3</text>
<text x="142.6" y="99.7">(SS/OC0B)PB4</text>
<text x="159.2" y="98.5">44</text>
<text x="263.1" y="106.1">1</text>
<text x="267.9" y="107.4">RO</text>
<text x="280.6" y="107.4">VCC</text>
<text x="288.4" y="106.1">8</text>
<text x="331.3" y="104.8">1</text>
<text x="331.3" y="107.4">2</text>
<text x="263.1" y="111.2">3</text>
<text x="263.1" y="113.7">4</text>
<text x="263.1" y="108.6">2</text>
<text x="267.9" y="112.4">DE</text>
<text x="267.9" y="109.9">RE</text>
<text x="283.1" y="112.4">A</text>
<text x="283.4" y="109.9">B</text>
<text x="288.4" y="108.6">7</text>
<text x="288.4" y="111.2">6</text>
<text x="288.4" y="113.7">5</text>
<text x="331.3" y="109.9">3</text>
<text x="331.3" y="112.4">4</text>
<text x="267.9" y="115">DI</text>
<text x="280" y="115">GND</text>
<text x="331.3" y="115">5</text>
<text x="331.3" y="117.5">6</text>
<text x="57.5" y="122.6">1</text>
<text x="57.5" y="125.1">3</text>
<text x="65.6" y="122.6">2</text>
<text x="65.6" y="125.1">4</text>
<text x="57.5" y="127.7">5</text>
<text x="65.6" y="127.7">6</text>
<text x="171.8" y="177.2">1</text>
<text x="171.8" y="179.7">2</text>
<text x="176.7" y="178.5">TXD</text>
<text x="190.6" y="178.5">OSCO</text>
<text x="199.7" y="179.7">27</text>
<text x="199.7" y="177.2">28</text>
<text x="171.8" y="182.3">3</text>
<text x="171.8" y="184.8">4</text>
<text x="176.7" y="181">DTR</text>
<text x="176.7" y="183.5">RTS</text>
<text x="191.1" y="183.5">TEST</text>
<text x="191.3" y="181">OSCI</text>
<text x="199.7" y="184.8">25</text>
<text x="199.7" y="182.3">26</text>
<text x="171.8" y="187.3">5</text>
<text x="171.8" y="189.9">6</text>
<text x="176.7" y="186.1">VCCIO</text>
<text x="176.7" y="188.6">RXD</text>
<text x="176.7" y="191.2">RI</text>
<text x="189.8" y="191.2">CBUS0</text>
<text x="189.8" y="186.1">AGND</text>
<text x="193.1" y="188.6">NC</text>
<text x="199.7" y="189.9">23</text>
<text x="199.7" y="187.3">24</text>
<text x="171.8" y="192.4">7</text>
<text x="171.8" y="195">8</text>
<text x="171.8" y="197.5">9</text>
<text x="176.7" y="193.7">GND</text>
<text x="176.7" y="196.2">NC</text>
<text x="189.8" y="193.7">CBUS1</text>
<text x="191.3" y="196.2">GND</text>
<text x="199.7" y="197.5">20</text>
<text x="199.7" y="195">21</text>
<text x="199.7" y="192.4">22</text>
<text x="170.8" y="200">10</text>
<text x="170.8" y="202.6">11</text>
<text x="176.7" y="198.8">DSR</text>
<text x="176.7" y="201.3">DCD</text>
<text x="176.7" y="203.8">CTS</text>
<text x="189.8" y="201.3">RESET</text>
<text x="191.3" y="203.8">GND</text>
<text x="191.8" y="198.8">VCC</text>
<text x="199.7" y="202.6">18</text>
<text x="199.7" y="200">19</text>
<text x="170.8" y="205.1">12</text>
<text x="170.8" y="207.7">13</text>
<text x="176.7" y="206.4">CBUS4</text>
<text x="176.7" y="208.9">CBUS2</text>
<text x="188" y="206.4">3V3OUT</text>
<text x="188.8" y="208.9">USBDM</text>
<text x="199.7" y="207.7">16</text>
<text x="199.7" y="205.1">17</text>
<text x="298.6" y="205.1">1</text>
<text x="298.6" y="207.7">2</text>
<text x="303.4" y="206.4">USB-VCC</text>
<text x="303.4" y="208.9">USB-DM</text>
<text x="170.8" y="210.2">14</text>
<text x="176.7" y="211.5">CBUS3</text>
<text x="189.3" y="211.5">USBDP</text>
<text x="199.7" y="210.2">15</text>
<text x="298.6" y="210.2">3</text>
<text x="298.6" y="212.7">4</text>
<text x="298.6" y="215.3">5</text>
<text x="303.4" y="211.5">USB-DP</text>
<text x="303.4" y="214">USB-GND</text>
<text x="298.6" y="217.8">6</text>
<text x="303.4" y="216.5">SHIELD</text>
<text x="303.4" y="219.1">SHIELD</text>
<text x="272.5" y="264.8">Title:</text>
<text x="272.5" y="269.9">Size:</text>
<text x="285.1" y="269.9">Drg No:</text>
<text x="313" y="269.9">Revision:</text>
<text x="272.5" y="273.7">Date:</text>
<text x="291.7" y="273.7">Mod:</text>
<text x="300.6" y="273.7">17/08/2009</text>
<text x="313" y="273.7">Sheet</text>
<text x="324.2" y="273.7">of</text>
<text x="272.5" y="276.2">File:</text>
</g>
</svg>
